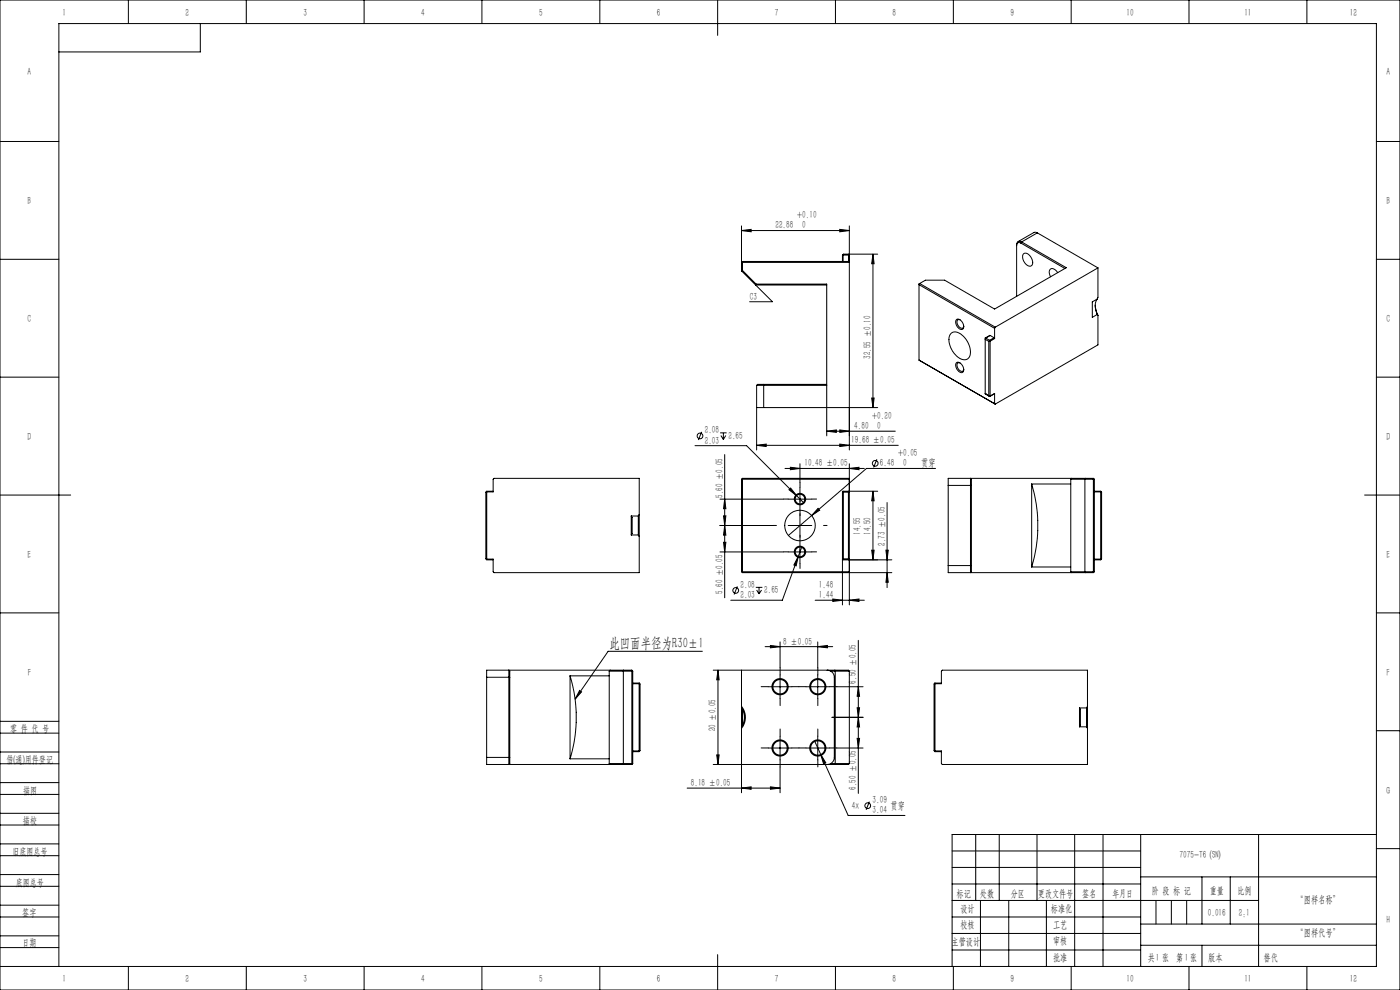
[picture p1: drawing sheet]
<svg xmlns="http://www.w3.org/2000/svg" width="594mm" height="420mm" viewBox="0 0 594 420" stroke-linecap="round" stroke-linejoin="round" font-family="sans-serif">
<g fill="none" stroke="#000" stroke-width=".42">
<path d="M0 0h594v420h-594zM54.5 0v10M85 10v12h-60M104.5 0v10M154.5 0v10M204.5 0v10M254.5 0v10M304.5 0v15M354.5 0v10M404.5 0v10M454.5 0v10M504.5 0v10"/>
<path d="M554.5 0v10M0 60h25M584 60h10M314.6 97.8l4.1-.5v1zM314.6 95.8v19.1M314.6 97.8h45.8M356.3 97.3l4.1 .5-4.1 .5zM360.4 95.8v95.1M440.1 98.8l-1.5-.1-6.6 3.8M440.1 98.8l-6.6 3.8M440.1 98.8l25.7 14.8M0 110h25"/>
<path d="M314.6 114.9l13.1 13.1h-9.6M315 110.9v3.8M315 114.7l5.8 5.8M315 110.9l-.4 .4h45.8M315 114.7l-.4 .2M315 110.9h45.4M357.4 108.2v2.7M357.4 108.2h.1M357.5 108.1l.2 .1M357.7 108.2v2.7M357.7 108.2h2.4M360 107.8l.3 .3"/>
<path d="M360.1 108.2v2.7M360.3 108.1l.1 .1M360.3 108.1l-.2 .1M370.4 107.8v65.1M370.4 107.8l.5 4.1h-1zM372.4 107.8h-14.6l-.3 .3M433.2 103.1a1.13 1.13 0 0 0-1.3-.1 1.13 1.13 0 0 0-.6 1.2M433.2 103.1l18.6 10.8M433.5 102.6a1.3 1.3 0 0 0-1.5-.1 1.3 1.3 0 0 0-.7 1.4v21.8M433.5 102.6l18.9 11-30.4 17.5-21.2-12.2h-8.2l-2.4 1.4M433.5 102.6l-.3 .5M434.3 107.6a3.3 3.3 0 0 1 3.8 3.4 1.5 1.5 0 0 1-.7 1.9 1.5 1.5 0 0 1-2-.7 3.7 3.7 0 0 1-1.1-4.6z"/>
<path d="M448.8 115.7a2.26 2.26 0 0 0-3.3-1.3 2.95 2.95 0 0 0 .2 3M465.8 113.6l-43.5 25.2M465.8 113.6v12.5l-.2 .7M584 110h10M320.8 120.5h30v64.4M320.8 120.5l-.2 .4h30.2M390.2 120.3l-.3 .5 32.1 18.5M390.2 120.3l32.1 18.5M390.2 120.3l-.3 .1v32.4M405.9 135.5a2.88 2.88 0 0 1 2.6 4.1 2.81 2.81 0 0 1-2.9-3.7zM407.3 135.7a1.01 1.01 0 0 0-1.2 .3 1.01 1.01 0 0 0 0 1.2l.2 .4a1.79 1.79 0 0 0 2.4 1.4l.2-.6M422 139.3v4.3"/>
<path d="M422.3 138.8l-.3 .5M464.7 129.5l.4 2.4 .7 1.9M465.6 126.8a6.4 6.4 0 0 0 0 6.6M465.6 126.8l-2.2 1.3v6.5l2.2-1.2M465.6 133.4l.2 .4M465.8 133.8v12.5l-43.5 25.1M389.9 152.8l32.4 18.6M389.9 152.8l.3 .1M403.5 141.5a3.7 3.7 0 0 1 5.1 1 8.4 8.4 0 0 1 2.6 9.1 3.3 3.3 0 0 1-5-.2 9 9 0 0 1-3.2-9.2zM405.8 153.9a2.56 2.56 0 0 1 3.1 3 1.16 1.16 0 0 1-.8 1.2 1.16 1.16 0 0 1-1.4-.6 3.1 3.1 0 0 1-.9-3.6zM407.3 154a1.1 1.1 0 0 0-1.3 .5 1.1 1.1 0 0 0 .3 1.4 1.54 1.54 0 0 0 .8 1.4 1.54 1.54 0 0 0 1.7-.2l.1-.4M418 143.4h.2"/>
<path d="M418 144l1.5 .8M418 143.4v23.7M418.2 143.4l1.7 1M419.5 144.8v23.1M419.9 144.4l.1 .2M420 144.6l.1 .2M420 144.6l-.5 .2M420.1 144.8v23.2M420.1 142.3l-2.1 1.1M420.1 142.3l1.7 1M420.1 142.3l-1.9 1.1M421.8 143.3l.2 .3"/>
<path d="M421.8 143.3l-1.9 1.1M422 143.6l-1.9 1.2M0 160h25M321 163.5h29.8M321 172.9h3M321 163.5v27.4M324 163.1h-2.6l-.4 .4M324 172.9h48.4M324 163.1v9.8M324 163.1h26.8M369.9 168.9h1l-.5 4zM418 167.1l2 1.1"/>
<path d="M418 167.1h.1M418 167.1l1.5 .8M419.5 167.9l.5 .3M420.1 168l-.1 .2M422 166.9l-2 1.3M422 166.9l-1.9 1.1M422 166.9v4.4l.3 .1M584 160h10M294.9 189.1h21.9l24.1 24.1M297.7 183.2l-1.4 3.5M305.5 183.6h2.8M305.9 184.8l1 1.6"/>
<path d="M306.9 183.6v2.8M307.5 192.8v60.8M307.9 184.8l-1 1.6M321 188.9l4.1-.5v1zM321 188.9h60.1M333.1 198.7h33.6M335.4 198.2l4 .5-4 .6zM339.4 196.8v7.9M350.8 182.9l4.1-.5v1zM350.8 182.9h29.1M356.3 182.4l4.1 .5-4.1 .5zM356.3 188.4l4.1 .5-4.1 .5z"/>
<path d="M360.4 198.7l4.1-.5v1.1zM360.4 196.8v59.8M372 194.8l-1.3 3.5M396.9 198.7h-29.3l-33.1 28.5M0 210h30M206.4 208.5l.1 .2M206.4 208.5l-.3 .3v28.3l.3 .3M206.5 208.7h2.7v-5.4l.4-.4h61.6v15.3M206.5 208.7v28.5M209.2 208.4l-2.8 .1M267.8 218.9l.4 .7v6.7l-.4 .7M267.8 218.9h3"/>
<path d="M267.8 218.9v8.1M270.8 218.9v8.1M271.2 218.2v9.4M271.2 218.2l-.4 .7M305.5 211.8h26.9M307 218.8h1l-.5 4.1zM307.5 211.8l.5 4h-1zM314.6 203.3v39.3M314.6 203.3h45.8M315 202.9v40M315 202.9h45.4M315 202.9l-.4 .4"/>
<path d="M334.4 211.8h10M335.5 207.1l2.5 3.2-3.2-2.5zM339.4 206.7v10M339.4 217.9v10M347.1 215.7l.7 .7-3.5 2.3zM357.5 208.5l-.1 48.1M357.5 208.5l.3 .3M357.8 208.8h2.2M357.8 208.8v28.3M360 208.8v28.3M360.1 208.4l.2 .1M360.3 208.5l.1 .2"/>
<path d="M360.3 208.5l-.3 .3M370.4 208.4v29.1M370.4 208.4l.5 4.1h-1zM372.4 208.4l-14.9 .1M376.4 213.2v36.1M402.3 205.9h9.9M402.3 205.9v34M412.2 205.9v-2.6l-.4-.4v40l.4-.3v-2.7M412.2 205.9v34M437.7 205.3a60.6 60.6 0 0 1 0 35.2M437.7 205.3h16.6M437.7 205.3v35.2"/>
<path d="M454.3 203.3h10M454.3 203.3v39.3M454.7 202.9l-.4 .4M460.5 202.9v40M463.9 202.9h-61.6v3M463.9 202.9v40M463.9 202.9l.4 .4M464.3 208.4l2.8 .1M464.3 203.3v39.3M464.3 208.7h2.7M467 208.7v28.5M467.1 208.5l-.1 .2"/>
<path d="M467.1 208.5l.3 .3v28.3l-.3 .3M579 210h15M206.4 237.4l2.8 .1M206.5 237.2l-.1 .2M267.8 227h3M270.8 227l.4 .6M271.2 227.6v15.3h-61.6l-.4-.3v-5.4h-2.7M305.5 222.9h22.4M305.5 234.2h26.9M307 230.1h1l-.5 4.1zM307.5 222.9l.5 4.1h-1zM334.4 222.9h10"/>
<path d="M334.4 234.2h10M338.7 236.1l-.9 3.9-1-.3zM338.7 236.1l-6.8 18.6h-21.8M339.4 229.1v10M340.1 232.3l-1.4 3.8M357.4 237.2l.1 .2M357.5 237.4l20.9 .1M357.8 237.1h2.2M357.8 237.1l-.3 .3M360 237.1l.3 .3M360.3 237.4l-.2 .1M360.4 237.2l-.1 .2"/>
<path d="M369.9 233.4h1l-.5 4.1zM375.9 233.4h1l-.5 4.1zM402.3 239.9v3h61.6M402.3 239.9h9.9M464.3 237.2h2.7M467 237.2l.1 .2M467.1 237.4l-2.8 .1M312.8 248.8l-1.3 3.4M314.6 242.6h45.8M314.6 242.6l.4 .3M320.7 249.2h2.8M321 250.3l1.1 1.7"/>
<path d="M322.1 249.2v2.8M323.1 250.3l-1 1.7M345.9 254.7h20.8M353.3 254.1l4.1 .6-4.1 .4zM360.4 254.7l4.1-.6v1zM376.4 242.9l.5 4.1h-1zM378.4 242.9h-63.4M437.7 240.5h16.6M454.3 242.6h10M454.3 242.6l.4 .3M464.3 242.6l-.4 .3M0 260h25"/>
<path d="M298 276.3h-40l-14 20.3M324.6 274.3h28.7M326.9 273.8l4.1 .5-4.1 .5zM331 272.3v11M347 274.3l4-.5v1zM347 272.3v11M364.2 271.7v64.9M584 260h10M206.5 287.3v34M206.5 287.3h9.8M216.3 287.3v-2.6l-.4-.4v40l.4-.4v-2.6M216.3 287.3v34"/>
<path d="M241.9 286.7a59.8 59.8 0 0 1 0 35.2M241.9 286.7h16.6M241.9 286.7v35.2M245.9 292.9l.8 .6-2.7 3.1zM258.5 284.7h10M258.5 284.7v39.2M258.9 284.3l-.4 .4M264.6 284.3v40M268.1 284.3h-61.6v3M268.1 284.3v40M268.1 284.3l.4 .4M268.5 289.8l2.8 .1"/>
<path d="M268.5 290.1h2.7M268.5 284.7v39.2M271.2 290.1v28.5M271.3 289.9l-.1 .2M271.3 289.9l.3 .3v28.3l-.3 .3M302.6 284.3h57.4l.4 .4M304.6 284.3l.5 4.1h-1zM304.6 284.3v40M314.6 299.6a7.5 7.5 0 0 1 0 9.4M314.6 284.3v52M326 291.3h10M331 286.3v10.1"/>
<path d="M342 291.3h10M347 286.3v10.1M351 284.3a3 3 0 0 1 3 3v34a3 3 0 0 1-3 3M352.5 284.7h7.9M354.2 284.3v40M355 291.3h11.2M360.4 284.7v39.2M364.2 291.3l.5 4.1h-1zM396.6 289.9l.1 .2M396.6 289.9l-.3 .3v28.3l.3 .3M396.7 290.1h2.7v-5.4l.4-.4h61.6v15.3M396.7 290.1v28.5"/>
<path d="M399.4 289.8l-2.8 .1M461.4 299.6v9.4M461.4 299.6l-.4 .7M0 319h25M0 311h25M0 306h25M268.5 318.6h2.7M271.2 318.6l.1 .2M271.3 318.8l-2.8 .1M314.6 300.3a7.1 7.1 0 0 1 0 8M315 301v6.7M326 317.3h10"/>
<path d="M331 312.3v10.1M342 317.3h10M345.7 314.6l14.2 31.4h24.1M347 312.3v10.1M353 304.3h13.2M355 317.3h11.2M363.7 313.2h1l-.5 4.1zM363.7 300.3h1l-.5 4zM364.2 304.3l.5 4.1h-1zM396.6 318.8l2.8 .1M396.7 318.6l-.1 .2M458 300.3l.4 .7v6.7l-.4 .6"/>
<path d="M458 300.3h3M458 300.3v8M458 308.3h3M461 300.3v8M461 308.3l.4 .7M461.4 309v15.3h-61.6l-.4-.4v-5.3h-2.7M584 310h10M0 324h25M0 337h25M0 332h25M206.5 321.3v3h61.6M206.5 321.3h9.8"/>
<path d="M241.9 321.9h16.6M258.5 323.9h10M258.5 323.9l.4 .4M268.5 323.9l-.4 .4M291.5 334.3h39.5M304.1 320.3h1l-.5 4zM314.6 334.3l4.1-.5v1zM326.9 333.8l4.1 .5-4.1 .5zM331 325.4v10.9M348.2 320.1l2.2 3.5-1 .4zM352.5 323.9h7.9M360.4 323.9l-.4 .4h-57.4"/>
<path d="M0 350h25M0 345h25M0 358h25M368.9 340.1l-1.4 3.5M414 354v28M424 354v28M440 354v28M456 354v56M468 354v56M484 354v56M534 354v56M584 354h-180v56"/>
<path d="M0 363h25M0 376h25M0 371h25M404 361h80M404 368h80M404 375h80M484 372h100M510 372v20M522 372v20M584 360h10M0 389h25M0 384h25"/>
<path d="M0 397h25M404 389h80M404 382h130M404 396h80M416 382v28M428 382v28M444 382v28M484 392h100M490.5 382v10M497 382v10M503.5 382v10M0 402h25"/>
<path d="M0 410h584v-400h-559v400M54.5 410v10M104.5 410v10M154.5 410v10M204.5 410v10M254.5 410v10M304.5 405v15M354.5 410v10M404 403h80M404.5 410v10M454.5 410v10M484 401h100"/>
<path d="M504.5 410v10M510 401v9M554.5 410v10"/>
<circle cx="297" cy="184.9" r="1.21"/>
<circle cx="371.4" cy="196.6" r="1.21"/>
<circle cx="339.4" cy="211.7" r="2.43"/>
<circle cx="339.4" cy="211.7" r="2.03"/>
<circle cx="339.4" cy="234.1" r="2.43"/>
<circle cx="339.4" cy="222.9" r="6.5"/>
<circle cx="339.4" cy="234.1" r="2.02"/>
<circle cx="312.1" cy="250.5" r="1.22"/>
<circle cx="331" cy="291.4" r="3.4"/>
<circle cx="331" cy="291.3" r="3"/>
<circle cx="347" cy="291.4" r="3.4"/>
<circle cx="347" cy="291.3" r="3"/>
<circle cx="331" cy="317.3" r="3.4"/>
<circle cx="331" cy="317.3" r="3"/>
<circle cx="347" cy="317.3" r="3.4"/>
<circle cx="347" cy="317.3" r="3"/>
<circle cx="368.2" cy="341.8" r="1.21"/>
</g>
<g fill="none" stroke="#000" stroke-width=".42" stroke-dasharray="30.5 1.3 1.3 1.3">
<path d="M334.4 211.7h-2M339.4 212.9v-1.5M339.4 206.7v-2M339.4 216.7v2.1M344.4 211.7h2.1M329.4 222.9h-1.4M334.4 234.1h-2M339.4 232.9v1.5M339.4 229.1v-2M339.4 239.1v2.1M344.4 234.1h2.1M349.4 222.9h1.5"/>
<path d="M326 291.3h-3M331 286.3v-3M331 296.3v3.1M336 291.3h3M342 291.3h-3M347 286.3v-3M347 296.3v3.1M352 291.3h3M326 317.3h-3M331 312.3v-3M336 317.3h3M342 317.3h-3"/>
<path d="M347 312.3v-3M352 317.3h3M331 322.3v3.1M347 322.3v3.1"/>
</g>
<g fill="#000">
<path d="M245.9 292.9l.8 .6-2.7 3.1z"/>
<path d="M356.3 97.3l4.1 .5-4.1 .5zM314.6 97.8l4.1-.5v1zM356.3 188.4l4.1 .5-4.1 .5zM321 188.9l4.1-.5v1z"/>
<path d="M369.9 168.9h1l-.5 4zM370.4 107.8l.5 4.1h-1z"/>
<path d="M307.5 211.8l.5 4h-1zM307 218.8h1l-.5 4.1zM307.5 222.9l.5 4.1h-1zM307 230.1h1l-.5 4.1zM375.9 233.4h1l-.5 4.1zM376.4 242.9l.5 4.1h-1zM364.2 304.3l.5 4.1h-1zM363.7 313.2h1l-.5 4.1zM304.6 284.3l.5 4.1h-1zM304.1 320.3h1l-.5 4z"/>
<path d="M335.5 207.1l-.7 .7 3.2 2.5zM338.7 236.1l-1.9 3.6 1 .3zM347.1 215.7l-2.8 3 3.5-2.3zM335.4 198.2l4 .5-4 .6zM360.4 198.7l4.1-.5v1.1zM353.3 254.1l4.1 .6-4.1 .4zM360.4 254.7l4.1-.6v1zM350.8 182.9l4.1-.5v1zM356.3 182.4l4.1 .5-4.1 .5zM348.2 320.1l1.2 3.9 1-.4zM326.9 273.8l4.1 .5-4.1 .5zM347 274.3l4-.5v1zM314.6 334.3l4.1-.5v1zM326.9 333.8l4.1 .5-4.1 .5z"/>
<path d="M370.4 208.4l.5 4.1h-1zM369.9 233.4h1l-.5 4.1z"/>
<path d="M363.7 300.3h1l-.5 4zM364.2 291.3l.5 4.1h-1z"/>
</g>
<text font-size="6.3" x="258.5" y="275">此凹面半径为R30±1</text>
<g font-size="4.4">
<text x="26.5" y="6.6">1</text>
<text x="78.7" y="6.6">2</text>
<text x="128.7" y="6.6">3</text>
<text x="178.7" y="6.6">4</text>
<text x="228.7" y="6.6">5</text>
<text x="278.7" y="6.6">6</text>
<text x="328.7" y="6.6">7</text>
<text x="378.7" y="6.6">8</text>
<text x="428.7" y="6.6">9</text>
<text x="478" y="6.6">10</text>
<text x="528" y="6.6">11</text>
<text x="572.7" y="6.6">12</text>
<text x="11.7" y="31.6">A</text>
<text x="588.2" y="31.6">A</text>
<text x="11.7" y="86.6">B</text>
<text x="588.2" y="86.6">B</text>
<text x="338.2" y="92.6">+0.10</text>
<text x="329" y="96.9">22.88</text>
<text x="340.3" y="96.9">0</text>
<text x="318.1" y="127.1">C3</text>
<text x="11.7" y="136.6">C</text>
<text x="588.2" y="136.6">C</text>
<text x="369.5" y="152.3" transform="rotate(-90 369.5 152.3)">32.55 ±0.10</text>
<text x="370.1" y="177.7">+0.20</text>
<text x="299" y="183.8">2.08</text>
<text x="362.4" y="182">4.80</text>
<text x="372.2" y="182">0</text>
<text x="11.7" y="186.6">D</text>
<text x="299" y="188.2">2.03</text>
<text x="309.1" y="186.2">2.65</text>
<text x="361.2" y="188">19.68 ±0.05</text>
<text x="588.2" y="186.6">D</text>
<text x="341.3" y="197.9">10.48 ±0.05</text>
<text x="373.4" y="197.9">6.48</text>
<text x="381" y="193.5">+0.05</text>
<text x="383.2" y="197.8">0</text>
<text x="390.9" y="197.9">贯穿</text>
<text x="306.6" y="211.2" transform="rotate(-90 306.6 211.2)">5.60 ±0.05</text>
<text x="365.2" y="227" transform="rotate(-90 365.2 227)">14.55</text>
<text x="369.5" y="227" transform="rotate(-90 369.5 227)">14.50</text>
<text x="375.5" y="231.6" transform="rotate(-90 375.5 231.6)">2.73 ±0.05</text>
<text x="11.7" y="236.6">E</text>
<text x="588.2" y="236.6">E</text>
<text x="314.2" y="249.4">2.08</text>
<text x="324.2" y="251.8">2.65</text>
<text x="347.4" y="249.4">1.48</text>
<text x="306.6" y="252" transform="rotate(-90 306.6 252)">5.60 ±0.05</text>
<text x="314.2" y="253.7">2.03</text>
<text x="347.4" y="253.7">1.44</text>
<text x="332.4" y="273.4">8 ±0.05</text>
<text x="11.8" y="286.6">F</text>
<text x="588.3" y="286.6">F</text>
<text x="363.3" y="290" transform="rotate(-90 363.3 290)">6.50 ±0.05</text>
<text x="4.3" y="310.5">零 件 代 号</text>
<text x="303.8" y="310.3" transform="rotate(-90 303.8 310.3)">20 ±0.05</text>
<text x="2.7" y="323.5">借(通)用件登记</text>
<text x="293.1" y="333.4">8.18 ±0.05</text>
<text x="363.3" y="335" transform="rotate(-90 363.3 335)">6.50 ±0.05</text>
<text x="9.8" y="336.7">描图</text>
<text x="370.2" y="340.7">3.09</text>
<text x="588.2" y="336.7">G</text>
<text x="361.5" y="343.1">4x</text>
<text x="370.2" y="345.1">3.04</text>
<text x="377.9" y="343.1">贯穿</text>
<text x="9.7" y="349.8">描校</text>
<text x="5.3" y="362.6">旧底图总号</text>
<text x="500.5" y="364.1">7075-T6 (SN)</text>
<text x="6.8" y="375.7">底图总号</text>
<text x="405.9" y="380.4">标记</text>
<text x="415.8" y="380.4">处数</text>
<text x="428.8" y="380.4">分区</text>
<text x="440.4" y="380.4">更改文件号</text>
<text x="459.1" y="380.4">签名</text>
<text x="472" y="380.4">年月日</text>
<text x="488.7" y="379.1">阶 段 标 记</text>
<text x="513.3" y="379.1">重量</text>
<text x="525" y="379.1">比例</text>
<text x="550.1" y="382.9">“图样名称”</text>
<text x="9.5" y="388.5">签字</text>
<text x="407.5" y="386.8">设计</text>
<text x="445.9" y="386.8">标准化</text>
<text x="512.4" y="388.4">0.016</text>
<text x="407.5" y="393.7">校核</text>
<text x="446.8" y="393.7">工艺</text>
<text x="588.2" y="391.6">H</text>
<text x="9.5" y="401.5">日期</text>
<text x="403.7" y="400.7">主管设计</text>
<text x="446.8" y="400.7">审核</text>
<text x="550.1" y="397.1">“图样代号”</text>
<text x="446.8" y="407.7">批准</text>
<text x="487" y="407.6">共 张 第 张</text>
<text x="490.3" y="407.6">1</text>
<text x="502.7" y="407.6">1</text>
<text x="512.6" y="407.6">版本</text>
<text x="26.5" y="416.6">1</text>
<text x="78.7" y="416.6">2</text>
<text x="128.7" y="416.6">3</text>
<text x="178.7" y="416.6">4</text>
<text x="228.7" y="416.6">5</text>
<text x="278.7" y="416.6">6</text>
<text x="328.7" y="416.6">7</text>
<text x="378.7" y="416.6">8</text>
<text x="428.7" y="416.6">9</text>
<text x="478" y="416.6">10</text>
<text x="528" y="416.6">11</text>
<text x="572.7" y="416.6">12</text>
</g>
<g font-size="4.4" fill="#0a0605">
<text x="525.6" y="388.4">2:1</text>
<text x="536.1" y="407.6">替代</text>
</g>
</svg>
